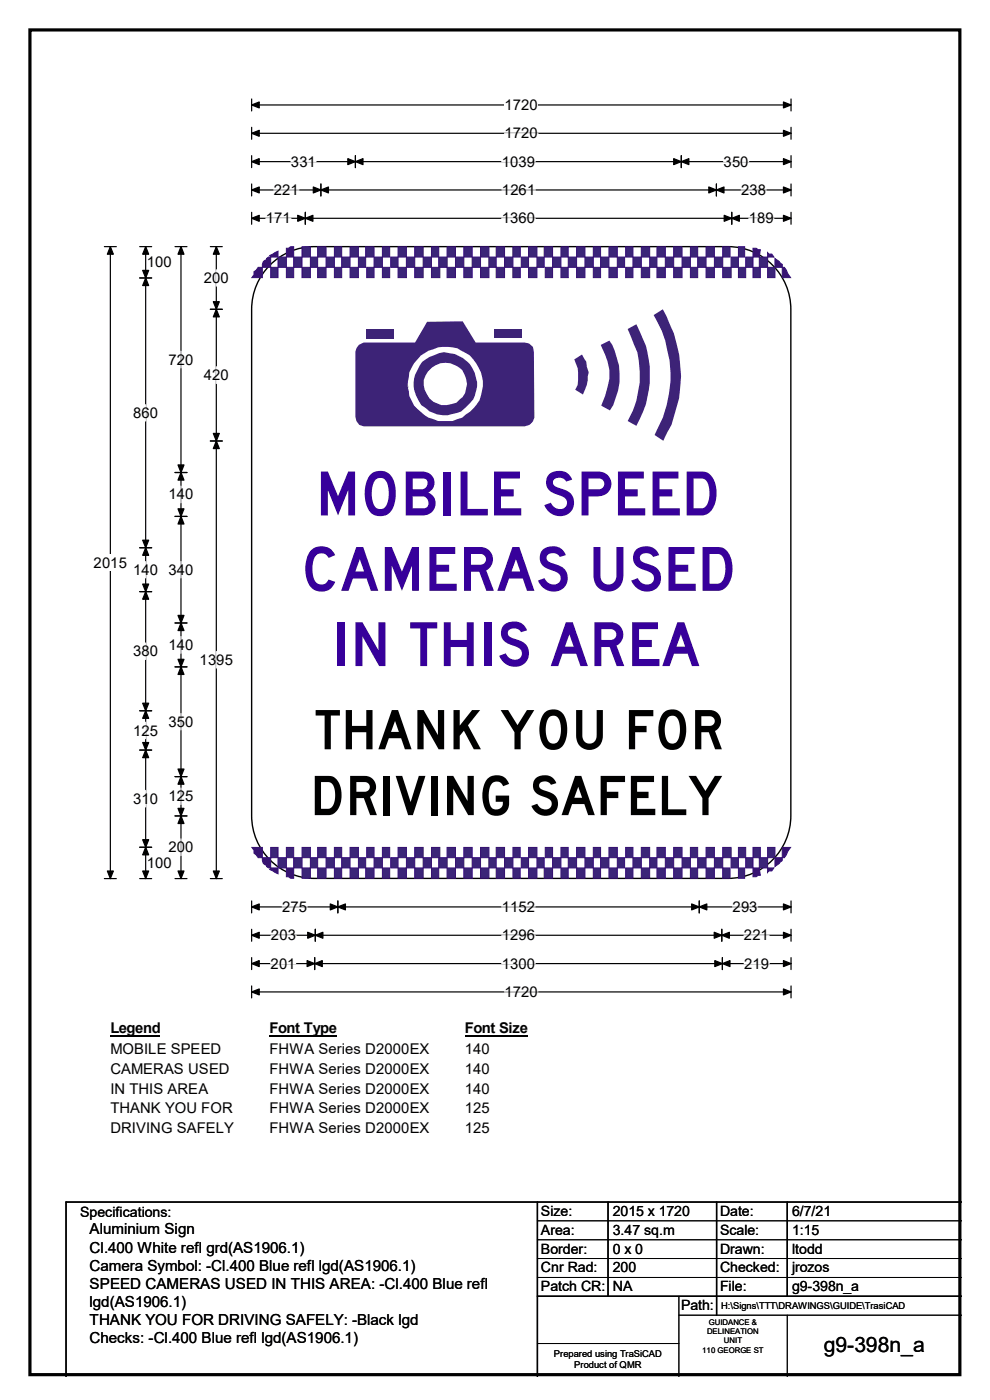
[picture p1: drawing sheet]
<svg xmlns="http://www.w3.org/2000/svg" width="210mm" height="297mm" viewBox="0 0 210 297" stroke-linecap="round" stroke-linejoin="round" font-family="sans-serif">
<path d="M6.3 6.3h197.3v285.3h-197.3z" fill="none" stroke="#000" stroke-width=".68"/>
<path d="M53.4 22.3h114.4M53.4 21v2.5M167.8 21v2.5" fill="none" stroke="#000" stroke-width=".25"/>
<path d="M53.4 22.3l1.6-.7v1.3zM166.2 21.6l1.6 .7-1.6 .6z" fill="#000" stroke="#000" stroke-width=".25"/>
<path d="M107 20.5h7.1v3.5h-7.1z" fill="#fff"/>
<g fill="none" stroke="#000" stroke-width=".25">
<path d="M53.4 28.3h114.4M53.4 27v2.5M53.4 33v2.6M53.4 39v2.6M53.4 34.3h114.4M68.1 39v2.6M75.4 33v2.6M144.5 33v2.6M152 39v2.6M167.8 27v2.5M167.8 33v2.6M167.8 39v2.6"/>
<path d="M22.1 52.3h2.6M23.4 52.3v134.1M53.4 45v2.6M53.4 40.3h114.4M53.4 46.3h114.4M64.8 45v2.6M155.2 45v2.6M167.8 45v2.6M22.1 186.4h2.6M53.4 191.1v2.6M53.4 197.1v2.6M53.4 192.4h114.4"/>
<path d="M53.4 198.4h114.4M66.9 197.1v2.6M71.7 191.1v2.6M148.3 191.1v2.6M153.1 197.1v2.6M167.8 191.1v2.6M167.8 197.1v2.6M53.4 203.2v2.5M53.4 209.2v2.5M53.4 204.4h114.4M53.4 210.4h114.4M66.8 203.2v2.5"/>
<path d="M153.2 203.2v2.5M167.8 203.2v2.5M167.8 209.2v2.5"/>
</g>
<g fill="#000" stroke="#000" stroke-width=".25">
<path d="M53.4 28.3l1.6-.7v1.3zM53.4 34.3l1.6-.6v1.2zM75.4 34.3l1.6-.6v1.2zM73.8 33.7l1.6 .6-1.6 .6zM142.9 33.7l1.6 .6-1.6 .6zM144.5 34.3l1.6-.6v1.2zM166.2 27.6l1.6 .7-1.6 .6zM166.2 33.7l1.6 .6-1.6 .6zM23.4 52.3l.6 1.6h-1.2zM53.4 40.3l1.6-.6v1.2zM53.4 46.3l1.6-.6v1.2zM64.8 46.3l1.6-.6v1.2z"/>
<path d="M63.2 45.7l1.6 .6-1.6 .6zM68.1 40.3l1.6-.6v1.2zM66.5 39.7l1.6 .6-1.6 .6zM150.4 39.7l1.6 .6-1.6 .6zM152 40.3l1.6-.6v1.2zM153.6 45.7l1.6 .6-1.6 .6zM155.2 46.3l1.6-.6v1.2zM166.2 39.7l1.6 .6-1.6 .6zM166.2 45.7l1.6 .6-1.6 .6zM22.8 184.8h1.2l-.6 1.6zM53.4 192.4l1.6-.6v1.2zM53.4 198.4l1.6-.6v1.3z"/>
<path d="M66.9 198.4l1.6-.6v1.3zM65.3 197.8l1.6 .6-1.6 .7zM71.7 192.4l1.6-.6v1.2zM70.1 191.8l1.6 .6-1.6 .6zM146.7 191.8l1.6 .6-1.6 .6zM148.3 192.4l1.6-.6v1.2zM151.5 197.8l1.6 .6-1.6 .7zM153.1 198.4l1.6-.6v1.3zM166.2 191.8l1.6 .6-1.6 .6zM166.2 197.8l1.6 .6-1.6 .7zM53.4 204.4l1.6-.6v1.3zM53.4 210.4l1.6-.6v1.3z"/>
<path d="M66.8 204.4l1.6-.6v1.3zM65.2 203.8l1.6 .6-1.6 .7zM151.6 203.8l1.6 .6-1.6 .7zM153.2 204.4l1.7-.6v1.3zM166.2 203.8l1.6 .6-1.6 .7zM166.2 209.8l1.6 .6-1.6 .7z"/>
</g>
<g fill="none" stroke="#fff" stroke-width=".25">
<path d="M61.7 34.3h5.4M106.4 34.3h7.1M107 28.3h7.1M153.5 34.3h5.3M56.4 46.3h5.3M58.1 40.3h5.3M106.4 46.3h7.1M106.5 40.3h7.1M157.2 40.3h5.4M158.8 46.3h5.4M57.5 198.4h5.3M59.9 192.4h5.3"/>
<path d="M106.4 192.4h7.1M106.4 198.4h7.1M155.4 192.4h5.3M157.8 198.4h5.4M57.4 204.4h5.3M106.4 204.4h7.1M107 210.4h7.1M157.9 204.4h5.3"/>
</g>
<path d="M19.9 117.6h7.1v3.5h-7.1z" fill="#fff"/>
<g fill="none" stroke="#000" stroke-width=".25">
<path d="M29.6 52.3h2.6M29.6 59h2.6M30.9 52.3v134.1M37.1 52.3h2.6M38.4 52.3v134.1M44.6 52.3h2.6M45.9 52.3v134.1M44.6 65.6h2.6M44.6 93.6h2.6M29.6 116.2h2.6M37.1 100.2h2.6M37.1 109.6h2.6"/>
<path d="M29.6 125.5h2.6M37.1 132.2h2.6M29.6 150.8h2.6M29.6 159.1h2.6M37.1 141.5h2.6M29.6 179.7h2.6M37.1 164.8h2.6M37.1 173.1h2.6M29.6 186.4h2.6M37.1 186.4h2.6M44.6 186.4h2.6"/>
</g>
<g fill="#000" stroke="#000" stroke-width=".25">
<path d="M30.9 52.3l.6 1.6h-1.2zM30.9 59l.6 1.6h-1.2zM38.4 52.3l.6 1.6h-1.2zM45.9 52.3l.6 1.6h-1.2zM45.9 65.6l.6 1.6h-1.2zM45.9 93.6l.6 1.6h-1.2zM30.9 116.2l.6 1.6h-1.2zM38.4 100.2l.6 1.7h-1.2zM38.4 109.6l.6 1.6h-1.2zM30.9 125.5l.6 1.6h-1.2zM38.4 132.2l.6 1.6h-1.2zM30.9 150.8l.6 1.6h-1.2z"/>
<path d="M30.9 159.1l.6 1.6h-1.2zM38.4 141.5l.6 1.6h-1.2zM30.9 179.7l.6 1.7h-1.2zM38.4 164.8l.6 1.6h-1.2zM38.4 173.1l.6 1.6h-1.2z"/>
<path d="M30.3 57.4h1.2l-.6 1.6z" fill-rule="evenodd"/>
<path d="M45.3 64h1.2l-.6 1.6z" fill-rule="evenodd"/>
<path d="M45.3 91.9h1.2l-.6 1.7z" fill-rule="evenodd"/>
<path d="M30.3 114.6h1.2l-.6 1.6z" fill-rule="evenodd"/>
<path d="M37.8 107.9h1.2l-.6 1.7z" fill-rule="evenodd"/>
<path d="M37.8 98.6h1.2l-.6 1.6z" fill-rule="evenodd"/>
<path d="M30.3 123.9h1.2l-.6 1.6z" fill-rule="evenodd"/>
<path d="M37.8 130.6h1.2l-.6 1.6z" fill-rule="evenodd"/>
<path d="M30.3 149.2h1.2l-.6 1.6z" fill-rule="evenodd"/>
<path d="M30.3 157.5h1.2l-.6 1.6z" fill-rule="evenodd"/>
<path d="M37.8 139.9h1.2l-.6 1.6z" fill-rule="evenodd"/>
<path d="M30.3 178.1h1.2l-.6 1.6z" fill-rule="evenodd"/>
<path d="M37.8 163.2h1.2l-.6 1.6z" fill-rule="evenodd"/>
<path d="M37.8 171.5h1.2l-.6 1.6z" fill-rule="evenodd"/>
<path d="M30.3 184.8h1.2l-.6 1.6z" fill-rule="evenodd"/>
<path d="M37.8 184.8h1.2l-.6 1.6z" fill-rule="evenodd"/>
<path d="M45.3 184.8h1.2l-.6 1.6z" fill-rule="evenodd"/>
</g>
<g fill="none" stroke="#fff" stroke-width=".25">
<path d="M45.9 57.2v3.5M38.4 74.5v3.6M45.9 77.8v3.6M30.9 85.9v3.4M30.9 119.1v3.5M38.4 103.1v3.6M38.4 119.1v3.5M30.9 136.4v3.5M38.4 135v3.6M45.9 138.2v3.5M30.9 153.2v3.5M38.4 151.4v3.5"/>
<path d="M30.9 167.7v3.5M38.4 167.2v3.5M38.4 178v3.5"/>
</g>
<path d="M23.4 216.5h10.6v3.4h-10.6z" fill="#fff"/>
<path d="M23.4 219.7h10.6" fill="none" stroke="#000" stroke-width=".3"/>
<path d="M57.1 216.5h14.3v3.4h-14.3z" fill="#fff"/>
<path d="M57.1 219.7h14.3" fill="none" stroke="#000" stroke-width=".3"/>
<path d="M98.6 216.5h13.3v3.4h-13.3z" fill="#fff"/>
<path d="M98.6 219.7h13.3" fill="none" stroke="#000" stroke-width=".3"/>
<g fill="#fff">
<path d="M23.4 220.7h23.6v3.5h-23.6z"/>
<path d="M57.1 220.7h34v3.5h-34z"/>
<path d="M98.6 220.7h5.3v3.5h-5.3z"/>
<path d="M23.4 224.9h25.3v3.5h-25.3z"/>
<path d="M57.1 224.9h34v3.5h-34z"/>
<path d="M98.6 224.9h5.3v3.5h-5.3z"/>
<path d="M23.4 229.2h20.8v3.5h-20.8z"/>
<path d="M57.1 229.2h34v3.5h-34z"/>
<path d="M98.6 229.2h5.3v3.5h-5.3z"/>
<path d="M23.4 233.4h26v3.5h-26z"/>
<path d="M57.1 233.4h34v3.5h-34z"/>
<path d="M98.6 233.4h5.3v3.5h-5.3z"/>
<path d="M23.4 237.6h26.3v3.5h-26.3z"/>
<path d="M57.1 237.6h34v3.5h-34z"/>
<path d="M98.6 237.6h5.3v3.5h-5.3z"/>
</g>
<path d="M57.8 55.8a13.3 13.3 0 0 1 8.9-3.5h87.8a13.3 13.3 0 0 1 13.3 13.3v107.4a13.3 13.3 0 0 1-13.3 13.4h-87.8a13.3 13.3 0 0 1-13.3-13.4v-107.4a13.3 13.3 0 0 1 4.4-9.8z" fill-rule="evenodd" fill="#fff" stroke="#fff" stroke-width=".21"/>
<path d="M57.8 55.8a13.3 13.3 0 0 1 8.9-3.5h87.8a13.3 13.3 0 0 1 13.3 13.3v107.4a13.3 13.3 0 0 1-13.3 13.4h-87.8a13.3 13.3 0 0 1-13.3-13.4v-107.4a13.3 13.3 0 0 1 4.4-9.8z" fill="none" stroke="#000" stroke-width=".3"/>
<g fill="#3b2578" stroke="#340e70" stroke-width=".21">
<path d="M156.6 184.1h1.4v2.2h-1.4z" fill-rule="evenodd"/>
<path d="M153.3 184.1h1.6v2.2h-1.6z" fill-rule="evenodd"/>
<path d="M149.8 184.1h1.8v2.2h-1.8z" fill-rule="evenodd"/>
<path d="M146.5 184.1h1.5v2.2h-1.5z" fill-rule="evenodd"/>
<path d="M142.9 184.1h1.8v2.2h-1.8z" fill-rule="evenodd"/>
<path d="M139.4 184.1h1.7v2.2h-1.7z" fill-rule="evenodd"/>
<path d="M136 184.1h1.8v2.2h-1.8z" fill-rule="evenodd"/>
<path d="M132.7 184.1h1.6v2.2h-1.6z" fill-rule="evenodd"/>
<path d="M129.2 184.1h1.8v2.2h-1.8z" fill-rule="evenodd"/>
<path d="M125.9 184.1h1.5v2.2h-1.5z" fill-rule="evenodd"/>
<path d="M122.3 184.1h1.8v2.2h-1.8z" fill-rule="evenodd"/>
<path d="M119 184.1h1.5v2.2h-1.5z" fill-rule="evenodd"/>
<path d="M115.4 184.1h1.8v2.2h-1.8z" fill-rule="evenodd"/>
<path d="M112.1 184.1h1.8v2.2h-1.8z" fill-rule="evenodd"/>
<path d="M108.8 184.1h1.6v2.2h-1.6z" fill-rule="evenodd"/>
<path d="M105.3 184.1h1.7v2.2h-1.7z" fill-rule="evenodd"/>
<path d="M101.9 184.1h1.8v2.2h-1.8z" fill-rule="evenodd"/>
<path d="M98.4 184.1h1.8v2.2h-1.8z" fill-rule="evenodd"/>
<path d="M94.9 184.1h1.7v2.2h-1.7z" fill-rule="evenodd"/>
<path d="M91.5 184.1h1.6v2.2h-1.6z" fill-rule="evenodd"/>
<path d="M88 184.1h1.8v2.2h-1.8z" fill-rule="evenodd"/>
<path d="M84.4 184.1h1.8v2.2h-1.8z" fill-rule="evenodd"/>
<path d="M81.1 184.1h1.6v2.2h-1.6z" fill-rule="evenodd"/>
<path d="M77.6 184.1h1.7v2.2h-1.7z" fill-rule="evenodd"/>
<path d="M74.3 184.1h1.7v2.2h-1.7z" fill-rule="evenodd"/>
<path d="M70.9 184.1h1.6v2.2h-1.6z" fill-rule="evenodd"/>
<path d="M67.4 184.1h1.8v2.2h-1.8z" fill-rule="evenodd"/>
<path d="M64.1 184.1h1.7v2.2h-1.7z" fill-rule="evenodd"/>
<path d="M161.1 182h1.7v2.1h-1.7z" fill-rule="evenodd"/>
<path d="M158.2 182h1.5v2.1h-1.5z" fill-rule="evenodd"/>
<path d="M151.6 182h1.7v2.1h-1.7z" fill-rule="evenodd"/>
<path d="M148 182h1.8v2.1h-1.8z" fill-rule="evenodd"/>
<path d="M144.7 182h1.8v2.1h-1.8z" fill-rule="evenodd"/>
<path d="M141.1 182h1.8v2.1h-1.8z" fill-rule="evenodd"/>
<path d="M137.8 182h1.6v2.1h-1.6z" fill-rule="evenodd"/>
<path d="M134.3 182h1.7v2.1h-1.7z" fill-rule="evenodd"/>
<path d="M131 182h1.5v2.1h-1.5z" fill-rule="evenodd"/>
<path d="M127.4 182h1.8v2.1h-1.8z" fill-rule="evenodd"/>
<path d="M124.1 182h1.8v2.1h-1.8z" fill-rule="evenodd"/>
<path d="M120.5 182h1.8v2.1h-1.8z" fill-rule="evenodd"/>
<path d="M117.2 182h1.8v2.1h-1.8z" fill-rule="evenodd"/>
<path d="M113.9 182h1.5v2.1h-1.5z" fill-rule="evenodd"/>
<path d="M110.6 182h1.5v2.1h-1.5z" fill-rule="evenodd"/>
<path d="M107 182h1.8v2.1h-1.8z" fill-rule="evenodd"/>
<path d="M103.7 182h1.6v2.1h-1.6z" fill-rule="evenodd"/>
<path d="M100.2 182h1.7v2.1h-1.7z" fill-rule="evenodd"/>
<path d="M96.6 182h1.8v2.1h-1.8z" fill-rule="evenodd"/>
<path d="M93.1 182h1.8v2.1h-1.8z" fill-rule="evenodd"/>
<path d="M89.8 182h1.7v2.1h-1.7z" fill-rule="evenodd"/>
<path d="M86.2 182h1.8v2.1h-1.8z" fill-rule="evenodd"/>
<path d="M82.9 182h1.5v2.1h-1.5z" fill-rule="evenodd"/>
<path d="M79.3 182h1.8v2.1h-1.8z" fill-rule="evenodd"/>
<path d="M76 182h1.6v2.1h-1.6z" fill-rule="evenodd"/>
<path d="M72.5 182h1.8v2.1h-1.8z" fill-rule="evenodd"/>
<path d="M69.2 182h1.7v2.1h-1.7z" fill-rule="evenodd"/>
<path d="M65.8 182h1.6v2.1h-1.6z" fill-rule="evenodd"/>
<path d="M62.3 182h1.8v2.1h-1.8z" fill-rule="evenodd"/>
<path d="M59 182h1.8v2.1h-1.8z" fill-rule="evenodd"/>
<path d="M162.8 179.8h1.6v2.2h-1.6z" fill-rule="evenodd"/>
<path d="M159.7 179.8h1.6v2.2h-1.6z" fill-rule="evenodd"/>
<path d="M156.6 179.8h1.6v2.2h-1.6z" fill-rule="evenodd"/>
<path d="M153.3 179.8h1.8v2.2h-1.8z" fill-rule="evenodd"/>
<path d="M149.8 179.8h1.8v2.2h-1.8z" fill-rule="evenodd"/>
<path d="M146.5 179.8h1.5v2.2h-1.5z" fill-rule="evenodd"/>
<path d="M142.9 179.8h1.8v2.2h-1.8z" fill-rule="evenodd"/>
<path d="M139.4 179.8h1.7v2.2h-1.7z" fill-rule="evenodd"/>
<path d="M136 179.8h1.8v2.2h-1.8z" fill-rule="evenodd"/>
<path d="M132.7 179.8h1.6v2.2h-1.6z" fill-rule="evenodd"/>
<path d="M129.2 179.8h1.8v2.2h-1.8z" fill-rule="evenodd"/>
<path d="M125.9 179.8h1.5v2.2h-1.5z" fill-rule="evenodd"/>
<path d="M122.3 179.8h1.8v2.2h-1.8z" fill-rule="evenodd"/>
<path d="M119 179.8h1.5v2.2h-1.5z" fill-rule="evenodd"/>
<path d="M115.7 179.8h1.5v2.2h-1.5z" fill-rule="evenodd"/>
<path d="M112.1 179.8h1.8v2.2h-1.8z" fill-rule="evenodd"/>
<path d="M108.8 179.8h1.6v2.2h-1.6z" fill-rule="evenodd"/>
<path d="M105.3 179.8h1.7v2.2h-1.7z" fill-rule="evenodd"/>
<path d="M101.9 179.8h1.8v2.2h-1.8z" fill-rule="evenodd"/>
<path d="M98.4 179.8h1.8v2.2h-1.8z" fill-rule="evenodd"/>
<path d="M94.9 179.8h1.7v2.2h-1.7z" fill-rule="evenodd"/>
<path d="M91.5 179.8h1.8v2.2h-1.8z" fill-rule="evenodd"/>
<path d="M88 179.8h1.8v2.2h-1.8z" fill-rule="evenodd"/>
<path d="M84.4 179.8h1.8v2.2h-1.8z" fill-rule="evenodd"/>
<path d="M81.1 179.8h1.6v2.2h-1.6z" fill-rule="evenodd"/>
<path d="M77.8 179.8h1.5v2.2h-1.5z" fill-rule="evenodd"/>
<path d="M74.3 179.8h1.7v2.2h-1.7z" fill-rule="evenodd"/>
<path d="M70.9 179.8h1.6v2.2h-1.6z" fill-rule="evenodd"/>
<path d="M67.4 179.8h1.8v2.2h-1.8z" fill-rule="evenodd"/>
<path d="M64.1 179.8h1.7v2.2h-1.7z" fill-rule="evenodd"/>
<path d="M60.8 179.8h1.5v2.2h-1.5z" fill-rule="evenodd"/>
<path d="M57.4 179.8h1.6v2.2h-1.6z" fill-rule="evenodd"/>
<path d="M155.1 182h1.5v2.1h-1.5z" fill-rule="evenodd"/>
</g>
<g fill="#340e70" stroke="#340e70" stroke-width=".21">
<path d="M165.9 179.8h1.8l-1.3 2.2h-.5z" fill-rule="evenodd"/>
<path d="M164.4 182h1.5v.6l-1.5 1.2z" fill-rule="evenodd"/>
<path d="M162.8 184.1h1.4l-.5 .7h-.6l-.3 .3z" fill-rule="evenodd"/>
<path d="M159.7 184.1h1.4l.2 1.6h-.5l-.4 .3h-.7z" fill-rule="evenodd"/>
<path d="M60.8 184.1h1.5v2.2h-.7l-.4-.3h-.4z" fill-rule="evenodd"/>
<path d="M57.4 184.1h1.6v1.3l-1.8-.9z" fill-rule="evenodd"/>
<path d="M55.7 182h1.7v2.1h-.4l-.5-.3v-.3l-.6-.3-.2-.6z" fill-rule="evenodd"/>
<path d="M53.4 179.8h2.3v2.2h-.9l-.5-.7-.4-.3v-.6z" fill-rule="evenodd"/>
</g>
<path d="M76.1 73.2l1-.5h11l2.5-4.4 7.6-.1 2.7 4.5h10.3a1.9 1.9 0 0 1 2.1 1.9l.1 13.8a2.13 2.13 0 0 1-2.1 2.1h-33.9a1.87 1.87 0 0 1-2-2.1v-13.8l.2-.7z" fill-rule="evenodd" fill="#3d2377"/>
<path d="M89.3 75.4l.8-.5a11.9 11.9 0 0 1 3.9-1.3 7.3 7.3 0 0 1 4.9 1.3 8.4 8.4 0 0 1 3.5 5.9 12.8 12.8 0 0 1-.7 4.1 8.4 8.4 0 0 1-2.8 3l-.9 .7-2 .7h-3.1l-1-.4a6.9 6.9 0 0 1-3.3-2.1l-.8-.7-1-2.1-.3-2v-.5l.2 1.5-.2-2 .3-2a9.3 9.3 0 0 1 2.5-3.6z" fill-rule="evenodd" fill="#fff"/>
<path d="M89.6 76.8a9.5 9.5 0 0 1 4.6-2.1l1.1 .2a6.7 6.7 0 0 1 5.9 6.1 6.1 6.1 0 0 1-2.3 5.4l-1.1 .9-.8 .3a6.4 6.4 0 0 1-6.7-1l-.9-.6a6.8 6.8 0 0 1-.3-8.5z" fill-rule="evenodd" fill="#3d2377"/>
<path d="M90.8 78.8a4.8 4.8 0 0 1 7.2-.3 4.9 4.9 0 0 1-1.2 6.9 5.2 5.2 0 0 1-4.9-.2 4.6 4.6 0 0 1-1.6-5.6z" fill-rule="evenodd" fill="#fff"/>
<g fill="#3d2377">
<path d="M121.8 76.2l1.7-1 .9 1.6 .1 1 .4 1.2-.2 .8a7.6 7.6 0 0 1-1 3.9l-1.7-1 .5-1a8.7 8.7 0 0 0-.7-5.5z" fill-rule="evenodd"/>
<path d="M127.4 73.2l1.9-.9a14.1 14.1 0 0 1 .1 14.8l-1.9-1 .9-2.1 .5-1.8a9.9 9.9 0 0 0-1.1-8.1z" fill-rule="evenodd"/>
<path d="M133.2 69.8l1.8-1a22 22 0 0 1 2 16.9l-2 4.6-1.8-1a21 21 0 0 0 2-14.6z" fill-rule="evenodd"/>
<path d="M138.7 66.8l1.9-1.2a29.3 29.3 0 0 1 3.5 18.8l-1.7 5.7-1.7 3.4-1.8-1.2a25.6 25.6 0 0 0 2.2-20l-.7-2.1z" fill-rule="evenodd"/>
<path d="M77.7 69.8h6v1.9h-6z" fill-rule="evenodd"/>
<path d="M104.9 69.8h5.9v1.7h-5.9z" fill-rule="evenodd"/>
</g>
<g fill="#3b2578" stroke="#340e70" stroke-width=".21">
<path d="M156.6 52.4h1.4v2.1h-1.4z" fill-rule="evenodd"/>
<path d="M153.3 52.4h1.6v2.1h-1.6z" fill-rule="evenodd"/>
<path d="M149.8 52.4h1.8v2.1h-1.8z" fill-rule="evenodd"/>
<path d="M146.5 52.4h1.5v2.1h-1.5z" fill-rule="evenodd"/>
<path d="M142.9 52.4h1.8v2.1h-1.8z" fill-rule="evenodd"/>
<path d="M139.4 52.4h1.7v2.1h-1.7z" fill-rule="evenodd"/>
<path d="M136 52.4h1.8v2.1h-1.8z" fill-rule="evenodd"/>
<path d="M132.7 52.4h1.6v2.1h-1.6z" fill-rule="evenodd"/>
<path d="M129.2 52.4h1.8v2.1h-1.8z" fill-rule="evenodd"/>
<path d="M125.9 52.4h1.5v2.1h-1.5z" fill-rule="evenodd"/>
<path d="M122.3 52.4h1.8v2.1h-1.8z" fill-rule="evenodd"/>
<path d="M119 52.4h1.5v2.1h-1.5z" fill-rule="evenodd"/>
<path d="M115.4 52.4h1.8v2.1h-1.8z" fill-rule="evenodd"/>
<path d="M112.1 52.4h1.8v2.1h-1.8z" fill-rule="evenodd"/>
<path d="M108.8 52.4h1.6v2.1h-1.6z" fill-rule="evenodd"/>
<path d="M105.3 52.4h1.7v2.1h-1.7z" fill-rule="evenodd"/>
<path d="M101.9 52.4h1.8v2.1h-1.8z" fill-rule="evenodd"/>
<path d="M98.4 52.4h1.8v2.1h-1.8z" fill-rule="evenodd"/>
<path d="M94.8 52.4h1.8v2.1h-1.8z" fill-rule="evenodd"/>
<path d="M91.5 52.4h1.6v2.1h-1.6z" fill-rule="evenodd"/>
<path d="M88 52.4h1.8v2.1h-1.8z" fill-rule="evenodd"/>
<path d="M84.4 52.4h1.8v2.1h-1.8z" fill-rule="evenodd"/>
<path d="M81.1 52.4h1.6v2.1h-1.6z" fill-rule="evenodd"/>
<path d="M77.6 52.4h1.7v2.1h-1.7z" fill-rule="evenodd"/>
<path d="M74.3 52.4h1.7v2.1h-1.7z" fill-rule="evenodd"/>
<path d="M70.9 52.4h1.6v2.1h-1.6z" fill-rule="evenodd"/>
<path d="M67.4 52.4h1.8v2.1h-1.8z" fill-rule="evenodd"/>
<path d="M64.1 52.4h1.7v2.1h-1.7z" fill-rule="evenodd"/>
<path d="M161.1 54.5h1.7v2.2h-1.7z" fill-rule="evenodd"/>
<path d="M158.2 54.5h1.5v2.2h-1.5z" fill-rule="evenodd"/>
<path d="M151.6 54.5h1.7v2.2h-1.7z" fill-rule="evenodd"/>
<path d="M148 54.5h1.8v2.2h-1.8z" fill-rule="evenodd"/>
<path d="M144.7 54.5h1.8v2.2h-1.8z" fill-rule="evenodd"/>
<path d="M141.1 54.5h1.8v2.2h-1.8z" fill-rule="evenodd"/>
<path d="M137.8 54.5h1.6v2.2h-1.6z" fill-rule="evenodd"/>
<path d="M134.3 54.5h1.7v2.2h-1.7z" fill-rule="evenodd"/>
<path d="M131 54.5h1.5v2.2h-1.5z" fill-rule="evenodd"/>
<path d="M127.4 54.5h1.8v2.2h-1.8z" fill-rule="evenodd"/>
<path d="M124.1 54.5h1.8v2.2h-1.8z" fill-rule="evenodd"/>
<path d="M120.5 54.5h1.8v2.2h-1.8z" fill-rule="evenodd"/>
<path d="M117.2 54.5h1.8v2.2h-1.8z" fill-rule="evenodd"/>
<path d="M113.9 54.5h1.5v2.2h-1.5z" fill-rule="evenodd"/>
<path d="M110.6 54.5h1.5v2.2h-1.5z" fill-rule="evenodd"/>
<path d="M107 54.5h1.8v2.2h-1.8z" fill-rule="evenodd"/>
<path d="M103.7 54.5h1.6v2.2h-1.6z" fill-rule="evenodd"/>
<path d="M100.2 54.5h1.7v2.2h-1.7z" fill-rule="evenodd"/>
<path d="M96.6 54.5h1.8v2.2h-1.8z" fill-rule="evenodd"/>
<path d="M93.1 54.5h1.7v2.2h-1.7z" fill-rule="evenodd"/>
<path d="M89.8 54.5h1.7v2.2h-1.7z" fill-rule="evenodd"/>
<path d="M86.2 54.5h1.8v2.2h-1.8z" fill-rule="evenodd"/>
<path d="M82.9 54.5h1.5v2.2h-1.5z" fill-rule="evenodd"/>
<path d="M79.3 54.5h1.8v2.2h-1.8z" fill-rule="evenodd"/>
<path d="M76 54.5h1.6v2.2h-1.6z" fill-rule="evenodd"/>
<path d="M72.5 54.5h1.8v2.2h-1.8z" fill-rule="evenodd"/>
<path d="M69.2 54.5h1.7v2.2h-1.7z" fill-rule="evenodd"/>
<path d="M65.8 54.5h1.6v2.2h-1.6z" fill-rule="evenodd"/>
<path d="M62.3 54.5h1.8v2.2h-1.8z" fill-rule="evenodd"/>
<path d="M59 54.5h1.8v2.2h-1.8z" fill-rule="evenodd"/>
<path d="M162.8 56.7h1.6v2.2h-1.6z" fill-rule="evenodd"/>
<path d="M159.7 56.7h1.6v2.2h-1.6z" fill-rule="evenodd"/>
<path d="M156.6 56.7h1.6v2.2h-1.6z" fill-rule="evenodd"/>
<path d="M153.3 56.7h1.8v2.2h-1.8z" fill-rule="evenodd"/>
<path d="M149.8 56.7h1.8v2.2h-1.8z" fill-rule="evenodd"/>
<path d="M146.5 56.7h1.5v2.2h-1.5z" fill-rule="evenodd"/>
<path d="M142.9 56.7h1.8v2.2h-1.8z" fill-rule="evenodd"/>
<path d="M139.4 56.7h1.7v2.2h-1.7z" fill-rule="evenodd"/>
<path d="M136 56.7h1.8v2.2h-1.8z" fill-rule="evenodd"/>
<path d="M132.7 56.7h1.6v2.2h-1.6z" fill-rule="evenodd"/>
<path d="M129.2 56.7h1.8v2.2h-1.8z" fill-rule="evenodd"/>
<path d="M125.9 56.7h1.5v2.2h-1.5z" fill-rule="evenodd"/>
<path d="M122.3 56.7h1.8v2.2h-1.8z" fill-rule="evenodd"/>
<path d="M119 56.7h1.5v2.2h-1.5z" fill-rule="evenodd"/>
<path d="M115.7 56.7h1.5v2.2h-1.5z" fill-rule="evenodd"/>
<path d="M112.1 56.7h1.8v2.2h-1.8z" fill-rule="evenodd"/>
<path d="M108.8 56.7h1.6v2.2h-1.6z" fill-rule="evenodd"/>
<path d="M105.3 56.7h1.7v2.2h-1.7z" fill-rule="evenodd"/>
<path d="M101.9 56.7h1.8v2.2h-1.8z" fill-rule="evenodd"/>
<path d="M98.4 56.7h1.8v2.2h-1.8z" fill-rule="evenodd"/>
<path d="M94.8 56.7h1.8v2.2h-1.8z" fill-rule="evenodd"/>
<path d="M91.5 56.7h1.8v2.2h-1.8z" fill-rule="evenodd"/>
<path d="M88 56.7h1.8v2.2h-1.8z" fill-rule="evenodd"/>
<path d="M84.4 56.7h1.8v2.2h-1.8z" fill-rule="evenodd"/>
<path d="M81.1 56.7h1.6v2.2h-1.6z" fill-rule="evenodd"/>
<path d="M77.8 56.7h1.5v2.2h-1.5z" fill-rule="evenodd"/>
<path d="M74.3 56.7h1.7v2.2h-1.7z" fill-rule="evenodd"/>
<path d="M70.9 56.7h1.6v2.2h-1.6z" fill-rule="evenodd"/>
<path d="M67.4 56.7h1.8v2.2h-1.8z" fill-rule="evenodd"/>
<path d="M64.1 56.7h1.7v2.2h-1.7z" fill-rule="evenodd"/>
<path d="M60.8 56.7h1.5v2.2h-1.5z" fill-rule="evenodd"/>
<path d="M57.4 56.7h1.6v2.2h-1.6z" fill-rule="evenodd"/>
<path d="M155.1 54.5h1.5v2.2h-1.5z" fill-rule="evenodd"/>
</g>
<g fill="#340e70" stroke="#340e70" stroke-width=".21">
<path d="M165.9 56.7h.5l1.3 2.2h-1.8z" fill-rule="evenodd"/>
<path d="M164.4 54.8l1.5 1.3v.6h-1.5z" fill-rule="evenodd"/>
<path d="M162.8 53.6l.3 .3h.6l.5 .6h-1.4z" fill-rule="evenodd"/>
<path d="M159.7 52.7h.7l.4 .3h.5l-.2 1.5h-1.4z" fill-rule="evenodd"/>
<path d="M60.8 52.7h.4l.4-.3h.7v2.1h-1.5z" fill-rule="evenodd"/>
<path d="M57.2 54.2l1.8-.9v1.2h-1.6z" fill-rule="evenodd"/>
<path d="M55.9 55.5l.6-.3v-.4l.5-.3h.4v2.2h-1.7v-.6z" fill-rule="evenodd"/>
<path d="M54.8 56.7h.9v2.2h-2.3l.5-.6v-.7l.4-.3z" fill-rule="evenodd"/>
</g>
<path d="M114 255v37M129 255v20M152 255v24M167 255v20M204 255h-190v37M114 275h90" fill="none" stroke="#000" stroke-width=".3"/>
<path d="M114 259h90M114 263h90M114 267h90M114 271h90M144 279h60M144 275v17M167 279v13M114 285h30" fill="none" stroke="#000" stroke-width=".21"/>
<g font-size="12.9" fill="#37009b">
<text x="67" y="109.3">MOBILE SPEED</text>
<text x="63.8" y="125.3">CAMERAS USED</text>
<text x="70.6" y="141.3">IN THIS AREA</text>
</g>
<g font-size="11.6">
<text x="66.7" y="159">THANK YOU FOR</text>
<text x="65.8" y="172.9">DRIVING SAFELY</text>
</g>
<text font-size="4.5" x="174.8" y="286.9">g9-398n_a</text>
<g font-size="3.2">
<text x="19" y="261.9">Aluminium Sign</text>
<text x="19" y="265.7">Cl.400 White refl grd(AS1906.1)</text>
<text x="19" y="269.6">Camera Symbol: -Cl.400 Blue refl lgd(AS1906.1)</text>
<text x="19" y="273.4">SPEED CAMERAS USED IN THIS AREA: -Cl.400 Blue refl</text>
<text x="19" y="277.3">lgd(AS1906.1)</text>
<text x="19" y="281.1">THANK YOU FOR DRIVING SAFELY: -Black lgd</text>
<text x="19" y="285">Checks: -Cl.400 Blue refl lgd(AS1906.1)</text>
</g>
<g font-size="3.1">
<text x="107" y="23.3">1720</text>
<text x="107" y="29.3">1720</text>
<text x="61.7" y="35.3">331</text>
<text x="106.4" y="35.3">1039</text>
<text x="153.5" y="35.3">350</text>
<text x="58.1" y="41.4">221</text>
<text x="106.5" y="41.4">1261</text>
<text x="157.2" y="41.4">238</text>
<text x="56.4" y="47.4">171</text>
<text x="106.4" y="47.4">1360</text>
<text x="158.8" y="47.4">189</text>
<text x="31.1" y="56.7">100</text>
<text x="43.2" y="60.1">200</text>
<text x="35.7" y="77.3">720</text>
<text x="43.2" y="80.6">420</text>
<text x="28.2" y="88.7">860</text>
<text x="35.7" y="106">140</text>
<text x="19.9" y="120.4">2015</text>
<text x="28.2" y="122">140</text>
<text x="35.7" y="122">340</text>
<text x="35.7" y="137.9">140</text>
<text x="28.2" y="139.2">380</text>
<text x="42.3" y="141.1">1395</text>
<text x="35.7" y="154.2">350</text>
<text x="28.2" y="156">125</text>
<text x="28.2" y="170.5">310</text>
<text x="35.7" y="170">125</text>
<text x="31.1" y="184.2">100</text>
<text x="35.7" y="180.8">200</text>
<text x="59.9" y="193.5">275</text>
<text x="106.4" y="193.5">1152</text>
<text x="155.4" y="193.5">293</text>
<text x="57.5" y="199.5">203</text>
<text x="106.4" y="199.5">1296</text>
<text x="157.8" y="199.5">221</text>
<text x="57.4" y="205.5">201</text>
<text x="106.4" y="205.5">1300</text>
<text x="157.9" y="205.5">219</text>
<text x="107" y="211.5">1720</text>
<text x="23.4" y="219.2">Legend</text>
<text x="57.1" y="219.2">Font Type</text>
<text x="98.6" y="219.2">Font Size</text>
<text x="23.4" y="223.5">MOBILE SPEED</text>
<text x="23.4" y="227.8">CAMERAS USED</text>
<text x="57.1" y="223.5">FHWA Series D2000EX</text>
<text x="57.1" y="227.8">FHWA Series D2000EX</text>
<text x="98.6" y="223.5">140</text>
<text x="98.6" y="227.8">140</text>
<text x="23.4" y="232">IN THIS AREA</text>
<text x="57.1" y="232">FHWA Series D2000EX</text>
<text x="98.6" y="232">140</text>
<text x="23.4" y="236.2">THANK YOU FOR</text>
<text x="57.1" y="236.2">FHWA Series D2000EX</text>
<text x="98.6" y="236.2">125</text>
<text x="23.4" y="240.5">DRIVING SAFELY</text>
<text x="57.1" y="240.5">FHWA Series D2000EX</text>
<text x="98.6" y="240.5">125</text>
</g>
<g font-size="3">
<text x="114.8" y="258">Size:</text>
<text x="130" y="258">2015 x 1720</text>
<text x="152.7" y="258">Date:</text>
<text x="168" y="258">6/7/21</text>
<text x="17" y="258.2">Specifications:</text>
<text x="114.8" y="262">Area:</text>
<text x="130" y="262">3.47 sq.m</text>
<text x="152.7" y="262">Scale:</text>
<text x="168" y="262">1:15</text>
<text x="114.8" y="266">Border:</text>
<text x="114.8" y="270">Cnr Rad:</text>
<text x="130" y="266">0 x 0</text>
<text x="130" y="270">200</text>
<text x="152.7" y="266">Drawn:</text>
<text x="152.7" y="270">Checked:</text>
<text x="168" y="266">ltodd</text>
<text x="168" y="270">jrozos</text>
<text x="114.8" y="274">Patch CR:</text>
<text x="130" y="274">NA</text>
<text x="152.7" y="274">File:</text>
<text x="168" y="274">g9-398n_a</text>
<text x="144.5" y="278">Path:</text>
</g>
<g font-size="2">
<text x="153" y="277.7">H:\Signs\TTT\DRAWINGS\GUIDE\TrasiCAD</text>
<text x="117.5" y="287.8">Prepared using TraSiCAD</text>
<text x="121.8" y="290.2">Product of QMR</text>
</g>
<g font-size="1.7">
<text x="150.4" y="281">GUIDANCE &amp;</text>
<text x="149" y="287">110 GEORGE ST</text>
<text x="150" y="283">DELINEATION</text>
<text x="153.6" y="285">UNIT</text>
</g>
</svg>
